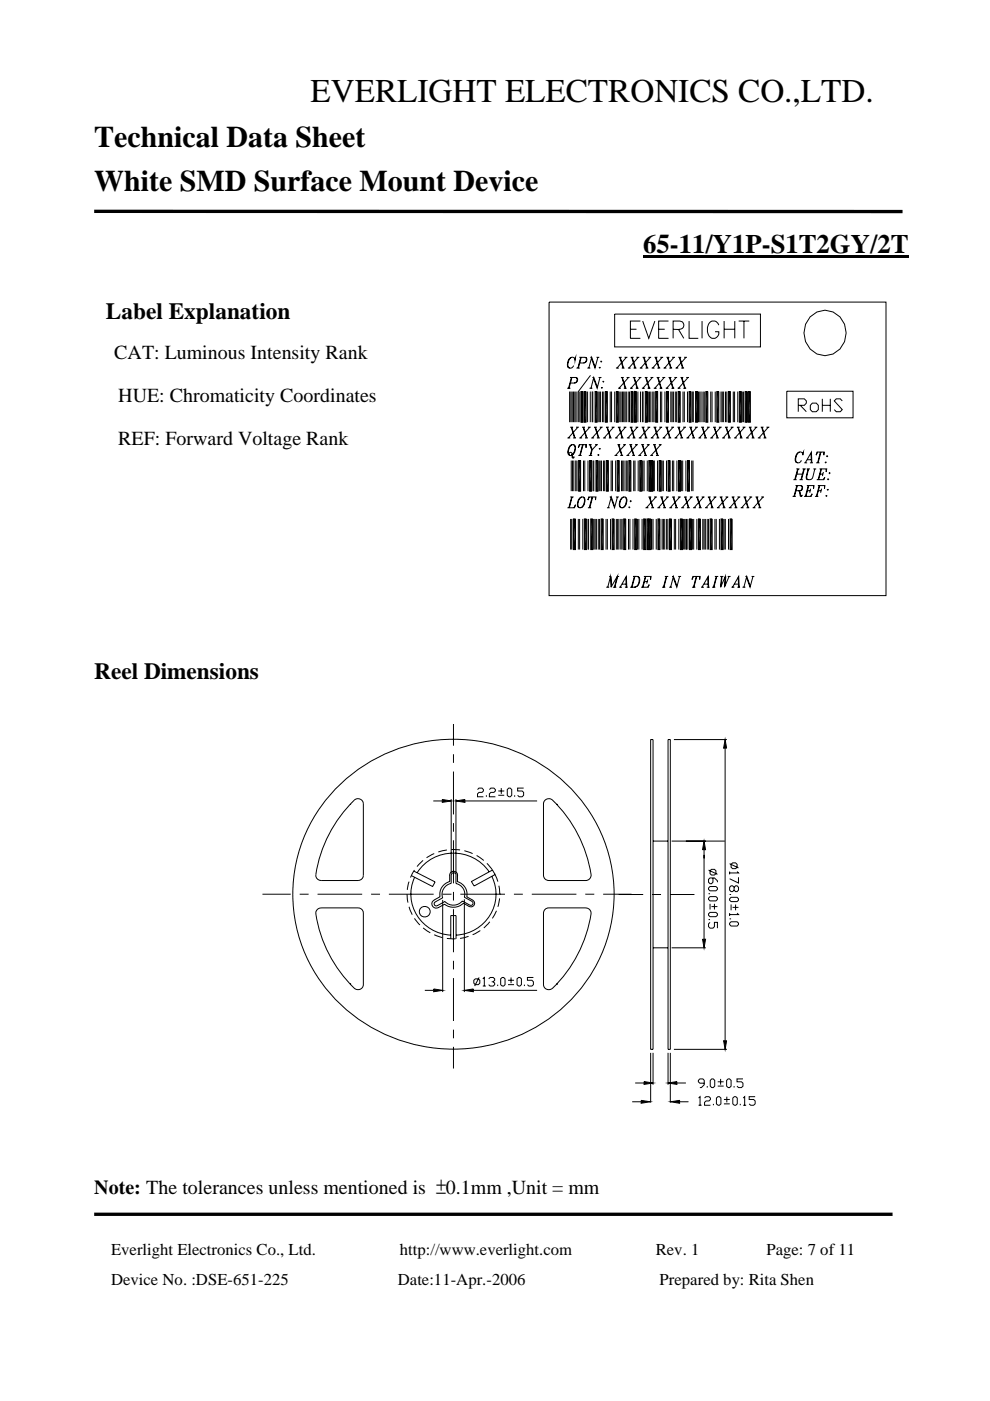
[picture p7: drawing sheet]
<svg xmlns="http://www.w3.org/2000/svg" width="210mm" height="297mm" viewBox="0 0 210 297" stroke-linecap="round" stroke-linejoin="round" font-family="sans-serif">
<path d="M136.4 54.2h56.3v.5h-56.3z" fill="#000"/>
<path d="M20 44.8l171.4 .1M20 257.5h169.3" fill="none" stroke="#000" stroke-width=".71" stroke-linecap="butt"/>
<path d="M53.1 150.7h110.1v86.3h-110.1z" fill="#fff"/>
<g fill="none" stroke="#000" stroke-width=".21">
<path d="M96.2 153.5v4.6M96.2 159.9v1.8M138 156.8h.5v65.7h-.5zM141.7 156.8h.5v65.7h-.5zM142.9 156.8h11.3M153.8 156.8l.3 1.8h-.6zM153.8 158.6v62.1M71.5 166.9a34.7 34.7 0 0 1 55.7 9.2 32.4 32.4 0 0 1-17.4 43.6 34.5 34.5 0 0 1-45.6-18.7 32 32 0 0 1 7.3-34.1zM74.3 170.6h.1M75.1 169.7a1.14 1.14 0 0 1 1.2-.3 1.14 1.14 0 0 1 .8 1v15.2a1.12 1.12 0 0 1-1.2 1.1h-7.8a1.12 1.12 0 0 1-1.1-1.3 28 28 0 0 1 8.1-15.7zM91.9 169.8h1.9M93.8 169.5l1.9 .3-1.9 .3z"/>
<path d="M95.7 169.4v15.7M96.2 163.6v9.1M96.2 174.5v1.8M96.2 178.2v9.1M96.7 169.8l1.9-.3v.6zM96.7 169.4v15.9M98.6 169.8h15.3M101.3 167.4l.3-.3h.6l.3 .3v.3l-.3 .3h-.6l-.3 .3v.6h1.2M103.2 168.6v.3M103.8 167.4l.3-.3h.7l.3 .3v.3l-.3 .3h-.7l-.3 .3v.6h1.3M105.7 168.6h1.3M105.7 167.7h1.3"/>
<path d="M106.3 167.1v1.2M107.6 167.4l.3-.3h.3l.3 .3v1.2l-.3 .3h-.3l-.3-.3zM109.2 168.6v.3M111.1 167.1h-1.3v.6h.9l.4 .3v.6l-.4 .3h-.6l-.3-.3M115.6 169.6a1.15 1.15 0 0 1 1.6 .1 27.4 27.4 0 0 1 8.1 16.1 1.15 1.15 0 0 1-1.1 .9h-7.8a1.13 1.13 0 0 1-1.1-1.1v-15.2zM118.1 170.6h.1M138.5 178.3h3.2M142.5 178.3h11.2M149.3 178.3l.3 1.8h-.6zM55.7 189.6h6M63.6 189.6h1.8M67.4 189.6h9.4"/>
<path d="M67.4 192.7l.7-.2h7.8a1.12 1.12 0 0 1 1.2 1.1v15.1a1.14 1.14 0 0 1-.8 1.1 1.14 1.14 0 0 1-1.2-.3 27.5 27.5 0 0 1-8.1-16.1zM78.7 189.6h1.9M82.5 189.6h9.5M86.3 189.6l.2 1.8M86.8 186.9l-.4 1.8M86.8 192.3l.6 1.6M87.8 184.7l4.5 2.3-.5 1-4.6-2.4M87.9 184.5l-.8 1.6M87.9 194.7l1.2 1.4M87.9 186a8.7 8.7 0 0 0 7.7 12.3M89.7 182.4l-1.2 1.3M89.7 196.7l1.6 1.1"/>
<path d="M92.1 181l-1.6 .9M92.1 198.2l1.8 .6M92.8 192h.1M93.9 189.6h1.9M93.9 190.8v19.5M94.8 180.2l-1.8 .4M94.8 199h1.8M95.4 185.5v1.4a2.79 2.79 0 0 0-2.1 3.2l-1.2 .7a.92 .92 0 0 0-.4 1.3 .92 .92 0 0 0 1.3 .3M95.4 185.6a.84 .84 0 0 1 .9-.9 .84 .84 0 0 1 .7 1.1M95.6 199.1v-5h1.1v5M95.7 180.1l1.9 .1M95.9 185.1a.52 .52 0 0 1 .6 0 .52 .52 0 0 1 .2 .6v1.6a2.3 2.3 0 0 1 1.8 2.9l1.6 .9 .3 .4a.47 .47 0 0 1-.3 .4 .47 .47 0 0 1-.5 0l-1.5-.9a2.48 2.48 0 0 1-3.7 .1l-1.6 .9a.46 .46 0 0 1-.7-.1 .46 .46 0 0 1 .2-.7l1.6-.8a2.33 2.33 0 0 1 1.8-3.1v-1.8z"/>
<path d="M96.2 189.1v1.8M96.2 192.8v9.1M97 185.7v1.2a2.77 2.77 0 0 1 2 3.2l1.6 1.1a.75 .75 0 0 1-.7 1.1l-.5-.2M97.6 189.6h9.5M98.5 180.4l1.7 .6M98.5 190.7v19.6M99.4 198.5l-1.8 .5M99.4 192.2l-1.1-.7a3 3 0 0 1-4 .2l-1.3 .7M100 186.9l4.5-2.4 .5 .9-4.4 2.5zM101.1 181.4l1.5 1M101.9 197.3l-1.7 .9M103.3 183l1.1 1.5"/>
<path d="M103.8 184.8a9.2 9.2 0 0 0-15.3 .2M103.9 195.4l-1.3 1.3M104.3 185.8a8.7 8.7 0 0 1-7.6 12.5M104.9 185.3l.7 1.6M105.3 193.1l-.9 1.6M105.8 187.8l.2 1.8M106 190.5l-.4 1.8M106 189.6h.1M109 189.6h1.9M112.8 189.6h9.5M115.5 192.9l.6-.4h.3h7.8a1.15 1.15 0 0 1 1.2 1.2 27.2 27.2 0 0 1-8.6 16.1 1.12 1.12 0 0 1-1.5-1.1v-15.1zM124.1 189.6h1.9"/>
<path d="M127.9 189.6h6M131.2 189.7h5.2M138.3 189.7h1.9M142.1 189.7h5.2M149 199.1h.6l-.3 1.9zM149.3 180.1v19M150.3 188.3l.3-.3h1.2l.4 .3v.3l-.4 .3h-1.2l-.3-.3zM150.3 190.4l.3-.3h1.2l.4 .3v.3l-.4 .3h-1.2l-.3-.3zM150.3 193.7l.3-.3h1.2l.4 .3v.4l-.4 .3h-1.2l-.3-.3zM150.3 184.5l1.9 .9M150.3 189.5h.3M150.3 195h.3"/>
<path d="M150.6 184.6l.3-.3h.6l.3 .3v.6l-.3 .3h-.6l-.3-.3zM150.6 195.6l-.3 .3v.6l.3 .3h.6l.3-.3v-.9h.7v1.2M150.6 191.6v1.2M150.9 192.2h1.3M151.2 186.1v.9l-.3 .4h-.3l-.3-.4v-.6l.3-.3h.9l.7 .7v.2M151.5 191.6v1.2M154.7 190.6l.4-.4h1.2l.3 .4v.3l-.3 .3h-1.2l-.4-.3zM154.7 195.7l.4-.3h1.2l.3 .3v.3l-.3 .3h-1.2l-.4-.3zM154.7 189.7h.4M154.7 183.1l1.9 .9M154.7 184.8v.6M154.7 193.6v.6"/>
<path d="M154.7 194.8h.4M155.1 191.8v1.2M155.4 182.9h.6l.3 .4v.6l-.3 .3h-.6l-.3-.3v-.6zM155.4 192.4h1.2M155.7 188.1l.3-.3h.3l.3 .3v.6l-.3 .3h-.3l-.3-.3v-.6l-.3-.3h-.3l-.4 .3v.6l.4 .3h.3l.3-.3M156 191.8v1.2M156.3 184.8l.3 .3h-1.9M156.3 193.6l.3 .3h-1.9M156.6 186v1.2l-1.9-.9M74.3 208.6h.1M90.1 210h1.9M92 209.7l1.9 .3-1.9 .3z"/>
<path d="M96.2 203.7v1.8M96.2 207.4v9.1M96.2 218.3v1.8M98.5 210l1.9-.3v.6zM100.4 210h13.5M100.5 207.8l.3-.3h.7l.3 .3v.6l-.3 .4h-.7l-.3-.4zM101.6 207.2l-.9 1.9M102.4 207.5l.3-.3v1.9M102.4 209.1h.6M103.7 207.5l.3-.3h.6l.3 .3v.3l-.3 .4h-.3M104.6 208.2l.3 .2v.4l-.3 .3h-.6l-.3-.3M105.6 208.8v.3"/>
<path d="M106.2 207.5l.3-.3h.3l.3 .3v1.3l-.3 .3h-.3l-.3-.3zM107.8 208.8h1.2M107.8 207.8h1.2M108.4 207.2v1.2M109.7 207.5l.3-.3h.3l.3 .3v1.3l-.3 .3h-.3l-.3-.3zM111.2 208.8v.3M113.1 207.2h-1.2v.6h.9l.3 .4v.6l-.3 .3h-.6l-.3-.3M118.1 208.6h.1M138.5 201h3.2M142.5 201h7.2M96.2 222v4.5M134.1 233.6h1.9"/>
<path d="M134.7 229.6h1.9M136 233.3l1.9 .3-1.9 .3zM136.6 229.3l1.9 .3-1.9 .3zM138 223.2v10.6M138.5 223.2v6.8M141.7 229.6l1.9-.3v.6zM141.7 223.2v6.8M142.2 223.2v10.6M142.2 233.6l1.9-.3v.6zM142.9 222.5h11.3M143.6 229.6h1.9M144.1 233.6h1.9"/>
<path d="M148.2 232.8l.3-.3v1.8M148.2 234.3h.6M149.4 229.7h-1l-.3-.3v-.3l.3-.4h.7l.3 .4v.9l-.6 .6h-.4M149.4 232.8l.4-.3h.6l.3 .3v.3l-.3 .3h-.6l-.4 .3v.6h1.3M150 230.3v.3M150.6 229.1l.4-.4h.3l.3 .4v1.2l-.3 .3h-.3l-.4-.3zM151.3 234v.3M152 232.8l.3-.3h.3l.3 .3v1.2l-.3 .3h-.3l-.3-.3zM152.2 230.3h1.3M152.2 229.4h1.3M152.8 228.7v1.3M153.5 220.7h.6l-.3 1.8z"/>
<path d="M153.5 234h1.3M153.5 233.1h1.3M154.1 229.1l.3-.4h.3l.4 .4v1.2l-.4 .3h-.3l-.3-.3zM154.2 232.5v1.2M155.4 232.8l.3-.3h.4l.3 .3v1.2l-.3 .3h-.4l-.3-.3zM155.7 230.3v.3M157 234v.3M157.6 228.7h-1.3v.7h1l.3 .3v.6l-.3 .3h-.7l-.3-.3M157.6 232.8l.3-.3v1.8M157.6 234.3h.7M160.2 232.5h-1.3v.6h1l.3 .3v.6l-.3 .3h-.7l-.3-.3"/>
<circle cx="90.1" cy="193.3" r="1.14"/>
</g>
<path d="M153.8 156.8l.3 1.8h-.6zM93.8 169.5l1.9 .3-1.9 .3zM96.7 169.8l1.9-.3v.6zM149.3 178.3l.3 1.8h-.6zM149 199.1h.6l-.3 1.9zM92 209.7l1.9 .3-1.9 .3zM98.5 210l1.9-.3v.6zM136 233.3l1.9 .3-1.9 .3zM136.6 229.3l1.9 .3-1.9 .3zM141.7 229.6l1.9-.3v.6zM142.2 233.6l1.9-.3v.6zM153.5 220.7h.6l-.3 1.8z" fill="#000"/>
<path d="M114.7 60.9h76.3v68.1h-76.3z" fill="#fff"/>
<path d="M191 60.8h-76.3v68.2h76.3" fill="none" stroke="#fff" stroke-width=".21"/>
<g fill="none" stroke="#000" stroke-width=".21">
<path d="M116.5 64.1h71.4v62.2h-71.4zM121.3 75.8a1.73 1.73 0 0 0-.7 2.1l.2 .1M121.9 76l.2-.2-.1 .6-.1-.4-.3-.2a1.4 1.4 0 0 0-1.2 2 .72 .72 0 0 0 1.3-.3M122.3 78h.7M122.9 75.8l1.5 .1a.72 .72 0 0 1-.6 1.1h-.8M123.2 75.8l-.6 2.2M123.3 75.8l-.6 2.2M124.1 75.8a.66 .66 0 0 1 .3 .7 .66 .66 0 0 1-.6 .5M124.6 78h.6M125.2 75.8h.3M125.2 79.6l-2.6 3.5M126.2 77.7l-.7-1.9-.6 2.2"/>
<path d="M126.5 75.8h.6M126.8 75.8l-.6 2.2-.7-1.9M127.1 77.9h.2zM127.5 76.5v.3zM130.4 66.6h30.9v7h-30.9zM130.6 78h.7M131.3 75.8h.6M131.4 75.8l.8 2.2M131.6 75.8l.7 2.2M131.9 78h.6M132.5 75.8h.6M132.9 75.8l-2 2.2"/>
<path d="M133.2 78h.6M133.7 69.8h1.3M133.8 75.8h.6M134 75.8l.7 2.2M134.1 75.8l.7 2.2M134.4 78h.6M135 75.8h.6M135.4 75.8l-2 2.2M135.7 78h.6M135.8 68.1h-2.1v3.6h2.1M136.3 75.8h.6M136.3 68.1l1.3 3.6 1.3-3.6"/>
<path d="M136.5 75.8l.7 2.2M136.6 75.8l.7 2.2M136.9 78h.6M137.5 75.8h.6M137.9 75.8l-2 2.2M138.2 78h.6M138.8 75.8h.6M139 75.8l.7 2.2M139.1 75.8l.7 2.2M139.4 78h.6M139.7 69.8h1.3M140 75.8h.7"/>
<path d="M140.4 75.8l-2 2.2M140.7 78h.7M141.4 75.8h.6M141.6 75.8l.7 2.2M141.6 75.8l.8 2.2M141.8 68.1h-2.1v3.6h2.1M142 78h.6M142.6 75.8h.6M142.8 69.8h.4a1.67 1.67 0 0 0 1.8-.5v-.5l-.3-.6-.5-.1h-1.4v3.6M143 75.8l-2.1 2.2M143.3 78h.6M143.9 75.8h.6"/>
<path d="M143.9 69.8l1.1 1.9M144.1 75.8l.7 2.2M144.2 75.8l.7 2.2M144.5 78h.6M145.1 75.8h.6M145.5 75.8l-2 2.2M146.2 68.1v3.6h1.9M148.9 68.1v3.6M152.5 68.9a1.16 1.16 0 0 0-1.2-.9 1.16 1.16 0 0 0-1.1 .9 2.17 2.17 0 0 0 .8 2.8 1.21 1.21 0 0 0 1.5-1.4h-.8M153.6 68.1v3.6M153.6 69.8h2.3M155.9 68.1v3.6"/>
<path d="M156.7 68.1h2.2M157.8 68.1v3.6M171.8 67.2a4.4 4.4 0 0 1 5-1 4.4 4.4 0 0 1 2.7 4.4 4.5 4.5 0 0 1-4.5 4.8 4.5 4.5 0 0 1-4.5-4.8l.4-1.9zM120.3 82.3h.7M120.4 92.9h.5M120.6 96.3l.2-.3 .3-.1 .2 .3 .2 .9h.2l.1-.3M120.8 83v6.5M120.9 80l1.5 .1a.7 .7 0 0 1-.6 1.1h-.8M120.9 90.6h.7M121.1 83v6.5M121.2 97.6v6.5M121.2 90.6l.7 2.3"/>
<path d="M121.2 80l-.6 2.3M121.3 90.6l.7 2.3M121.3 80l-.6 2.3M121.3 94.3a1.63 1.63 0 0 0-.8 2l.4 .3a1.52 1.52 0 0 0 1-2.2 .86 .86 0 0 0-1.3 .8 1.12 1.12 0 0 0 .2 1.4M121.3 96.2l.2 .7h.3M121.4 83v6.5M121.4 97.6v6.5M121.6 92.9h.6M121.6 83v6.5M121.7 94.3a1.7 1.7 0 0 1-.5 2.3M121.7 97.6v6.5M121.9 83v6.5"/>
<path d="M122.1 80l.2 .1a.71 .71 0 0 1-.5 1.1M122.1 97.6v6.5M122.2 90.6h.6M122.2 83v6.5M122.4 97.6v6.5M122.6 90.6l-2.1 2.3M122.6 83v6.5M122.7 96.6h.7M122.7 97.6h.4v6.5h-.4zM122.9 83v6.5M122.9 92.9h.6M123 94.3l-.3 .6 .2-.6h1.5l-.1 .6v-.6"/>
<path d="M123.2 83h.4v6.5h-.4zM123.4 83v6.5M123.5 90.6h.6M123.6 94.3l-.6 2.3M123.7 90.6l.7 2.3M123.7 94.3l-.6 2.3M123.8 97.6v6.5M123.8 90.6l.7 2.3M123.9 83h.4v6.5h-.4zM124 83v6.5M124 97.6v6.5M124.1 92.9h.6"/>
<path d="M124.6 83v6.5M124.7 90.6h.6M124.7 97.6v6.5M124.9 96.6h.7M124.9 94.3h.6M125 82.3h.6M125.1 97.6h.4v6.5h-.4zM125.1 94.3l.4 1.1-.3 1.2M125.1 90.6l-2 2.3M125.2 94.3l.4 1.1-.3 1.2M125.2 83v6.5M125.4 92.9h.6"/>
<path d="M125.6 83v6.5M125.6 80h.3M125.7 83v6.5M125.8 97.6v6.5M125.9 97.6v6.5M126 90.6h.6M126.2 90.6l.7 2.3M126.2 94.3h.6M126.2 83h.4v6.5h-.4zM126.3 90.6l.7 2.3M126.4 97.6h.4v6.5h-.4zM126.6 92.9h.6"/>
<path d="M126.6 94.3l-1 1.1M126.7 82l-.8-2-.6 2.3M126.8 83v6.5M126.9 96.3v.3zM127 80h.6M127 97.6v6.5M127.1 95.1h.2zM127.1 83v6.5M127.2 90.6h.6M127.3 80l-.6 2.3-.8-2M127.3 97.6v6.5M127.4 83v6.5"/>
<path d="M127.6 97.6v6.5M127.6 90.6l-2 2.3M127.7 82.1v.2zM127.8 83v6.5M127.9 80.9h.2zM127.9 92.9h.6M128 97.6v6.5M128.1 83v6.5M128.2 97.6v6.5M128.4 83h.4v6.5h-.4zM128.5 90.6h.6M128.6 97.6h.4v6.5h-.4z"/>
<path d="M128.7 90.6l.7 2.3M128.8 90.6l.7 2.3M129.1 92.9h.6M129.4 83v6.5M129.6 97.6v6.5M129.7 83v6.5M129.7 90.6h.6M129.9 97.6v6.5M130.1 90.6l-2 2.3M130.3 96.6h.7M130.4 83v6.5M130.5 92.9h.5"/>
<path d="M130.6 97.6v6.5M130.7 83h.4v6.5h-.4zM130.9 97.6h.4v6.5h-.4zM131 94.3h.6M131 90.6h.7M131.1 82.3h.6M131.1 94.3l.8 2.3M131.3 90.6l.7 2.3M131.3 94.3l.7 2.3M131.4 90.6l.7 2.3M131.5 83v6.5M131.6 96.6h.6"/>
<path d="M131.7 92.9h.6M131.7 80h.6M131.7 83v6.5M131.8 97.6v6.5M131.9 80l.7 2.3M132 80l.7 2.3M132 83v6.5M132.1 97.6v6.5M132.2 94.3h.6M132.3 90.6h.6M132.3 83v6.5M132.3 82.3h.6"/>
<path d="M132.4 97.6v6.5M132.6 83v6.5M132.6 94.3l-2 2.3M132.7 90.6l-2.1 2.3M132.8 97.6v6.5M132.8 83v6.5M132.9 96.6h.6M132.9 80h.6M133 92.9h.6M133 97.6v6.5M133.2 83v6.5M133.3 80l-2 2.3"/>
<path d="M133.4 97.6h.4v6.5h-.4zM133.5 94.3h.6M133.5 83v6.5M133.6 90.6h.6M133.6 82.3h.6M133.7 94.3l.7 2.3M133.8 90.6l.7 2.3M133.8 94.3l.7 2.3M133.9 83h.4v6.5h-.4zM133.9 90.6l.7 2.3M134.1 83v6.5M134.1 96.6h.6"/>
<path d="M134.2 92.9h.6M134.2 80h.6M134.4 97.6v6.5M134.4 80l.7 2.3M134.5 80l.7 2.3M134.6 83h.4v6.5h-.4zM134.6 82.9v6.6M134.7 97.6v6.5M134.7 94.3h.6M134.8 90.6h.6M134.8 82.3h.6M135.1 94.3l-2 2.3"/>
<path d="M135.2 90.6l-2 2.3M135.3 83v6.5M135.4 97.6v6.5M135.4 96.6h.6M135.4 80h.6M135.5 92.9h.6M135.7 97.6h.4v6.5h-.4zM135.8 83v6.5M135.8 80l-2 2.3M136 94.3h.6M136.1 90.6h.6M136.1 82.3h.7"/>
<path d="M136.2 94.3l.7 2.3M136.2 83v6.5M136.3 90.6l.7 2.3M136.3 94.3l.7 2.3M136.3 97.6v6.5M136.4 83v6.5M136.4 90.6l.7 2.3M136.6 97.6v6.5M136.6 96.6h.6M136.7 92.9h.6M136.8 80h.6M136.9 83h.4v6.5h-.4z"/>
<path d="M136.9 80l.8 2.3M137.1 80l.7 2.3M137.2 94.3h.6M137.3 97.6v6.5M137.3 90.6h.6M137.4 82.3h.6M137.5 83v6.5M137.6 97.6h.4v6.5h-.4zM137.6 94.3l-2 2.3M137.7 90.6l-2 2.3M137.8 83v6.5M137.9 96.6h.6"/>
<path d="M138 80h.6M138 97.6h.5v6.5h-.5zM138 92.9h.6M138 83v6.5M138.4 80l-2 2.3M138.5 83v6.5M138.5 97.6v6.5M138.5 94.3h.6M138.6 90.6h.6M138.7 82.3h.6M138.7 83v6.5M138.7 94.3l.7 2.3"/>
<path d="M138.8 97.6v6.5M138.8 94.3l.7 2.3M138.8 90.6l.7 2.3M138.9 90.6l.7 2.3M139.1 83h.4v6.5h-.4zM139.1 96.6h.6M139.2 92.9h.6M139.3 80h.6M139.5 97.6v6.5M139.5 80l.7 2.3M139.6 80l.7 2.3M139.7 94.3h.6"/>
<path d="M139.8 97.6h.4v6.5h-.4zM139.8 90.6h.6M139.9 82.3h.6M140.1 83v6.5M140.1 94.3l-2 2.3M140.3 90.6l-2.1 2.3M140.4 83v6.5M140.4 97.6v6.5M140.5 80h.6M140.5 92.9h.6M140.7 97.6v6.5M140.9 80l-2 2.3"/>
<path d="M141 83v6.5M141.1 90.6h.7M141.2 82.3h.6M141.4 90.6l.6 2.3M141.4 83h.4v6.5h-.4zM141.4 97.6v6.5M141.5 90.6l.7 2.3M141.7 97.6h.4v6.5h-.4zM141.8 92.9h.6M141.8 80h.6M142 80l.7 2.3M142.1 80l.7 2.3"/>
<path d="M142.3 83v6.5M142.4 90.6h.6M142.4 82.3h.6M142.6 83v6.5M142.6 97.6v6.5M142.8 90.6l-2.1 2.3M142.8 83v6.5M142.9 97.6v6.5M143 80h.6M143.1 92.9h.6M143.2 83v6.5M143.4 80l-2 2.3"/>
<path d="M143.5 83v6.5M143.6 97.6v6.5M143.7 90.6h.6M143.7 82.3h.6M143.8 83h.5v6.5h-.5zM143.9 90.6l.7 2.3M143.9 97.6h.4v6.5h-.4zM144 90.6l.7 2.3M144.3 92.9h.6M144.3 80h.6M144.5 97.6v6.5M144.5 80l.7 2.3"/>
<path d="M144.6 80l.7 2.3M144.8 97.6v6.5M144.9 83v6.5M144.9 90.6h.6M144.9 82.3h.6M145.1 83v6.5M145.3 90.6l-2 2.3M145.5 97.6v6.5M145.5 80h.6M145.6 92.9h.6M145.8 97.6h.4v6.5h-.4zM145.8 83v6.5"/>
<path d="M145.9 80l-2 2.3M146.2 83h.4v6.5h-.4zM146.2 90.6h.6M146.4 90.6l.7 2.3M146.5 90.6l.7 2.3M146.7 97.6v6.5M146.8 92.9h.6M146.9 83v6.5M147 97.6v6.5M147 83v6.5M147.4 90.6h.6M147.5 83h.5v6.5h-.5z"/>
<path d="M147.8 90.6l-2 2.3M148.1 92.9h.6M148.1 83v6.5M148.4 83v6.5M148.7 83v6.5M148.7 90.6h.6M148.9 90.6l.7 2.3M149 90.6l.7 2.3M149.1 83v6.5M149.3 92.9h.6M149.4 83v6.5M149.7 83h.4v6.5h-.4z"/>
<path d="M149.9 90.6h.6M150.3 90.6l-2 2.3M150.6 92.9h.7M150.7 83v6.5M151 83v6.5M151.3 90.6h.5M151.4 90.6l.8 2.3M151.6 90.6l.7 2.3M151.7 83v6.5M151.8 92.9h.7M152 83h.5v6.5h-.5zM152.5 90.6h.6"/>
<path d="M152.9 90.6l-2 2.3M152.9 83v6.5M153.2 92.9h.6M153.2 83v6.5M153.5 83v6.5M153.8 90.6h.6M153.9 83v6.5M154 90.6l.7 2.3M154.1 90.6l.7 2.3M154.2 83v6.5M154.4 92.9h.6M154.5 83h.4v6.5h-.4z"/>
<path d="M155 90.6h.6M155.4 90.6l-2 2.3M155.5 83v6.5M155.7 92.9h.6M155.8 83v6.5M156.3 90.6h.6M156.5 83v6.5M156.5 90.6l.7 2.3M156.6 90.6l.7 2.3M156.8 83h.4v6.5h-.4zM156.9 92.9h.6M157.4 83v6.5"/>
<path d="M157.5 90.6h.6M157.7 83v6.5M157.9 90.6l-2 2.3M158.1 83h.4v6.5h-.4zM158.2 92.9h.6M158.4 83v6.5M158.7 83h.5v6.5h-.5zM158.8 90.6h.6M159 90.6l.7 2.3M159.1 90.6l.7 2.3M159.4 92.9h.6M160 90.6h.6"/>
<path d="M160.4 90.6l-2 2.3M160.7 92.9h.7M161.4 90.6h.5M161.5 90.6l.8 2.3M161.6 90.6l.7 2.3M161.9 92.9h.7M162.6 90.6h.6M163 90.6l-2 2.3M166.9 83h14v5.6h-14zM168.9 99.4h.7M169.2 99.4l-.6 2.3M169.3 99.4l-.6 2.3"/>
<path d="M169.3 85.9h1.3l.4-.4v-.5l-.4-.4h-1.3v2.7M169.6 95.8a1.73 1.73 0 0 0-.6 2.2l.2 .1M169.7 85.9l1.3 1.4M170.2 96.1l.2-.3-.1 .7-.1-.4-.2-.2a1.38 1.38 0 0 0-1.2 2 .69 .69 0 0 0 .7 .2 .69 .69 0 0 0 .5-.5M170.2 99.4h.7M170.5 99.4l-.6 2.3M170.6 98.1h.6M170.6 99.4l-.6 2.3M170.8 98.1l1.3-2.3 .1 2.3M171.1 99.4h.7M171.2 97.5h.9M171.4 99.4l-.4 2a.79 .79 0 0 0 .8 .3 .79 .79 0 0 0 .6-.6l.4-1.7"/>
<path d="M171.5 99.4a2.85 2.85 0 0 0-.3 2.2l.2 .1M171.8 98.1h.6M172 96.1l.1 2M172.3 85.5h.8l.5 .4v.9l-.5 .5h-.8l-.4-.5v-.9zM172.5 99.4h.6M173.1 98.1h.7M173.4 95.8l-.3 .7 .2-.7h1.5l-.1 .7v-.7M173.8 99.4h1.5l-.1 .7v-.7M174 95.8l-.6 2.3M174.1 95.8l-.6 2.3M174.1 99.4l-.6 2.3M174.2 99.4l-.6 2.3"/>
<path d="M174.4 84.6v2.7M174.4 85.9h1.7M175 98h.2zM175.3 96.7h.2zM176.1 84.6v2.7M178.6 85l-.4-.4h-.8l-.4 .4 1.6 1.8-.4 .5h-.8l-.4-.5M120.4 107.7h1.5l.2-.7-.3 .7M120.9 105.4h.8M121 110v6.5M121.3 105.4l-.7 2.3M121.3 110v6.5M121.3 105.4l-.5 2.3"/>
<path d="M121.6 110h.5v6.5h-.5zM122.7 110v6.5M122.9 110v6.5M123.4 105.4a1.39 1.39 0 0 0-.5 2.3 .91 .91 0 0 0 1-.7 1.36 1.36 0 0 0 0-1.5 .87 .87 0 0 0-1.2 .9 1.12 1.12 0 0 0 .2 1.3M123.6 110v6.5M123.7 105.4a1.64 1.64 0 0 1-.5 2.3M124 110h.4v6.5h-.4zM124.7 107.7h.7M124.7 110v6.5M124.8 110v6.5M125 105.4l-.3 .6 .2-.6h1.5l-.1 .6v-.6M125.3 110h.4v6.5h-.4z"/>
<path d="M125.6 105.4l-.6 2.3M125.7 105.4l-.6 2.3M125.9 110v6.5M126.2 110v6.5M126.5 110v6.5M126.9 110v6.5M127.2 110v6.5M127.5 110h.4v6.5h-.4zM128.5 110v6.5M128.7 107.7h.6M128.8 110v6.5M129.3 105.4h.3"/>
<path d="M129.5 110v6.5M129.8 110h.5v6.5h-.5zM130.3 107.3l-.7-1.9-.6 2.3M130.6 105.4h.7M130.7 110v6.5M131 105.4l-.7 2.3-.7-2M131 110v6.5M131.3 110v6.5M131.7 110v6.5M132 110v6.5M132.3 105.4a1.63 1.63 0 0 0-.9 2 .86 .86 0 0 0 1 .1 .86 .86 0 0 0 .5-.8 .77 .77 0 0 0 .1-.9 .77 .77 0 0 0-.7-.4 1.65 1.65 0 0 0-.5 2.3M132.3 110h.4v6.5h-.4z"/>
<path d="M132.6 105.4a1.69 1.69 0 0 1-.5 2.3M133.3 110v6.5M133.5 107.4v.3zM133.6 110v6.5M133.8 106.1v.3zM134.3 110v6.5M134.6 110h.4v6.5h-.4zM135.2 110v6.5M135.5 110v6.5M136.2 110v6.5M136.5 110h.4v6.5h-.4zM136.9 107.7h.6"/>
<path d="M137.2 110h.4v6.5h-.4zM137.5 105.4h.6M137.6 110h.4v6.5h-.4zM137.7 105.4l.7 2.3M137.8 105.4l.7 2.3M138.1 107.7h.6M138.2 110v6.5M138.5 110v6.5M138.7 105.4h.6M139.1 105.4l-2 2.3M139.2 110v6.5M139.4 107.7h.6"/>
<path d="M139.6 110h.4v6.5h-.4zM140 105.4h.7M140.3 105.4l.6 2.3M140.3 105.4l.8 2.3M140.4 110v6.5M140.7 107.7h.5M140.7 110v6.5M141 110v6.5M141.2 105.4h.7M141.4 110v6.5M141.6 105.4l-2 2.3M141.7 110v6.5"/>
<path d="M142 107.7h.6M142 110h.4v6.5h-.4zM142.6 105.4h.6M142.8 105.4l.7 2.3M142.9 105.4l.7 2.3M143 110v6.5M143.2 107.7h.6M143.3 110v6.5M143.8 105.4h.6M144 110v6.5M144.2 105.4l-2 2.3M144.3 110h.5v6.5h-.5z"/>
<path d="M144.5 107.7h.6M144.9 110v6.5M145.1 105.4h.6M145.2 110v6.5M145.3 105.4l.7 2.3M145.4 105.4l.7 2.3M145.5 110v6.5M145.6 110v6.5M145.7 107.7h.6M145.9 110v6.5M146.2 110h.5v6.5h-.5zM146.3 105.4h.6"/>
<path d="M146.7 110v6.5M146.7 105.4l-2 2.3M146.9 110v6.5M147 107.7h.6M147.1 110v6.5M147.6 105.4h.6M147.8 110v6.5M147.8 105.4l.7 2.3M147.9 105.4l.7 2.3M148.1 110h.5v6.5h-.5zM148.2 107.7h.6M148.8 105.4h.6"/>
<path d="M149.1 110v6.5M149.2 105.4l-2 2.3M149.3 110v6.5M149.5 107.7h.6M149.6 110v6.5M150 110v6.5M150.1 105.4h.6M150.3 110v6.5M150.3 105.4l.7 2.3M150.4 105.4l.8 2.3M150.6 110h.4v6.5h-.4zM150.7 107.7h.6"/>
<path d="M151.3 105.4h.7M151.6 110v6.5M151.8 105.4l-2.1 2.3M151.9 110v6.5M152.1 107.7h.6M152.6 110v6.5M152.7 105.4h.6M152.9 105.4l.7 2.3M152.9 110h.5v6.5h-.5zM153 105.4l.7 2.3M153.3 107.7h.6M153.6 110v6.5"/>
<path d="M153.8 110v6.5M153.9 105.4h.6M154.3 105.4l-2 2.3M154.5 110v6.5M154.6 107.7h.6M154.9 110h.4v6.5h-.4zM155.2 105.4h.6M155.4 105.4l.7 2.3M155.5 105.4l.7 2.3M155.8 107.7h.6M156.4 105.4h.6M156.8 105.4l-2 2.3"/>
<path d="M157.1 107.7h.6M157.7 105.4h.6M157.9 105.4l.7 2.3M158 105.4l.7 2.3M158.3 107.7h.6M158.9 105.4h.6M159.3 105.4l-2 2.3M159.6 107.7h.6M160.2 105.4h.6M160.4 105.4l.7 2.3M160.5 105.4l.7 2.3M160.8 107.7h.7"/>
<path d="M161.5 105.4h.6M161.9 105.4l-2.1 2.3M168.1 105.2h.7M168.3 101.7h.7M168.7 103h1.1l.4 .3-.2 .6-1.2 .1M169 100.5h1.2M169 103l-.6 2.2M169.1 103l-.6 2.2M169.3 104l.3 .2 .1 .9 .3 .1 .1-.3M169.6 101.7h.7M169.6 104.2l.2 .8 .1 .1 .2-.1M169.8 103l.2 .1 .1 .4-.1 .3-.3 .2"/>
<path d="M170.5 105.2h1.5l.3-.5-.4 .5M171.1 103h1.6l-.1 .6v-.6M171.2 104h.7M171.4 103l-.6 2.2M171.5 103l-.6 2.2M171.9 103.6l-.2 .9M172.8 105.2h.8M173.2 101.7h1.5l.2-.5-.3 .5M173.5 103h1.5l-.1 .6v-.6M173.6 104h.6M173.8 103l-.6 2.2M173.9 103l-.7 2.2"/>
<path d="M173.9 100.5h.6M174.3 103.6l-.2 .9M174.6 100.1l-.2 .8M175.3 105v.2zM175.5 103.8h.2zM175.5 101.6h.2zM176 100.2v.2zM128.6 124.5h.6M128.9 124.5l.6-2.3 .1 2.3 1.3-2.3-.6 2.3M129.2 122.2h.4l.1 2.1M130 124.5h.7M130.9 122.2h.4"/>
<path d="M131 122.2l-.6 2.3M131.3 124.5h.6M131.5 124.5l1.3-2.3 .1 2.3M131.9 123.8h.9M132.5 124.5h.6M132.7 122.4l.1 2.1M134.3 122.2a.96 .96 0 0 1 1 .1 .96 .96 0 0 1 .4 .9 1.46 1.46 0 0 1-2.1 1.3M134.6 122.2l-.7 2.3M134.7 122.2l-.7 2.3M135.2 122.2a1.36 1.36 0 0 1-.6 2.3M136 124.5h1.5l.2-.5-.3 .5M136.6 122.2h1.5l-.1 .7v-.7"/>
<path d="M136.7 123.3h.6M136.9 122.2l-.6 2.3M137 122.2l-.6 2.3M137.4 122.9l-.2 .8M140.4 124.5h.7M141 122.2h.7M141.3 122.2l-.6 2.3M141.4 122.2l-.6 2.3M141.9 124.5h.6M142.5 122.2h.3M143.6 124.2l-.8-2-.6 2.3M143.8 122.2h.7"/>
<path d="M144.1 122.2l-.5 2.3-.8-1.9M146.8 124.5h.7M147.1 122.2l-.3 .7 .2-.7h1.5l-.1 .7v-.7M147.7 122.2l-.6 2.3M147.8 122.2l-.6 2.3M148.7 124.5h.6M148.9 124.5l1.3-2.3 .1 2.3M149.3 123.8h.9M149.9 124.5h.6M150.1 122.4l.1 2.1M151 124.5h.7M151.6 122.2h.7"/>
<path d="M151.9 122.2l-.6 2.3M152 122.2l-.6 2.3M152.7 122.2h.7M153 122.2l-.2 2.3 1-2.3-.2 2.3 1-2.3M153.1 122.2l-.2 2.1M153.9 122.2l-.1 2.1M154.3 122.2h.7M155.2 124.5h.6M155.4 124.5l1.3-2.3 .1 2.3M155.8 123.8h.9M156.4 124.5h.6M156.6 122.4l.1 2.1"/>
<path d="M157.5 124.5h.6M158.1 122.2h.3M159.1 124.2l-.7-2-.6 2.3M159.4 122.2h.6M159.7 122.2l-.6 2.3-.7-1.9"/>
</g>
<g fill="none" stroke="#000" stroke-width=".42">
<path d="M122.9 97.6v6.5M123.4 83v6.5M124.1 83v6.5M125.3 97.6v6.5M126.4 83v6.5M126.6 97.6v6.5M128.6 83v6.5M128.8 97.6v6.5M130.9 83v6.5M131.1 97.6v6.5M133.6 97.6v6.5M134.1 83v6.5"/>
<path d="M134.8 83v6.5M135.9 97.6v6.5M137.1 83v6.5M137.8 97.6v6.5M138.2 97.6v6.5M139.3 83v6.5M140 97.6v6.5M141.9 97.6v6.5M144.1 83v6.5M144.1 97.6v6.5M146 97.6v6.5M147.7 83v6.5"/>
<path d="M149.9 83v6.5M152.3 83v6.5M154.7 83v6.5M157 83v6.5M158.3 83v6.5M124.2 110v6.5M127.7 110v6.5M130 110v6.5M132.5 110v6.5M134.8 110v6.5M136.7 110v6.5M137.4 110v6.5"/>
<path d="M137.8 110v6.5M139.8 110v6.5M142.2 110v6.5M144.5 110v6.5M146.5 110v6.5M148.4 110v6.5M150.8 110v6.5M155.1 110v6.5"/>
</g>
<path d="M141.6 83v6.5M146.4 83v6.5M159 83v6.5M121.8 110v6.5M125.5 110v6.5M153.2 110v6.5" fill="none" stroke="#000" stroke-width=".44"/>
<text font-size="7" x="65.9" y="21.6">EVERLIGHT ELECTRONICS CO.,LTD.</text>
<g font-size="6.3">
<text x="20" y="31.2">Technical Data Sheet</text>
<text x="20" y="40.6">White SMD Surface Mount Device</text>
</g>
<text font-size="5.7" x="136.4" y="53.6">65-11/Y1P-S1T2GY/2T</text>
<g font-size="4.9">
<text x="22.5" y="67.6">Label Explanation</text>
<text x="20" y="143.9">Reel Dimensions</text>
</g>
<g font-size="4.2">
<text x="24.2" y="76">CAT: Luminous Intensity Rank</text>
<text x="25.1" y="85.2">HUE: Chromaticity Coordinates</text>
<text x="25.1" y="94.4">REF: Forward Voltage Rank</text>
<text x="20" y="253.2">Note: The tolerances unless mentioned is ±0.1mm ,Unit = mm</text>
</g>
<g font-size="3.5">
<text x="23.6" y="266">Everlight Electronics Co., Ltd.</text>
<text x="84.8" y="266">http://www.everlight.com</text>
<text x="139.1" y="266">Rev. 1</text>
<text x="162.6" y="266">Page: 7 of 11</text>
<text x="23.6" y="272.4">Device No. :DSE-651-225</text>
<text x="84.4" y="272.4">Date:11-Apr.-2006</text>
<text x="139.9" y="272.4">Prepared by: Rita Shen</text>
</g>
</svg>
